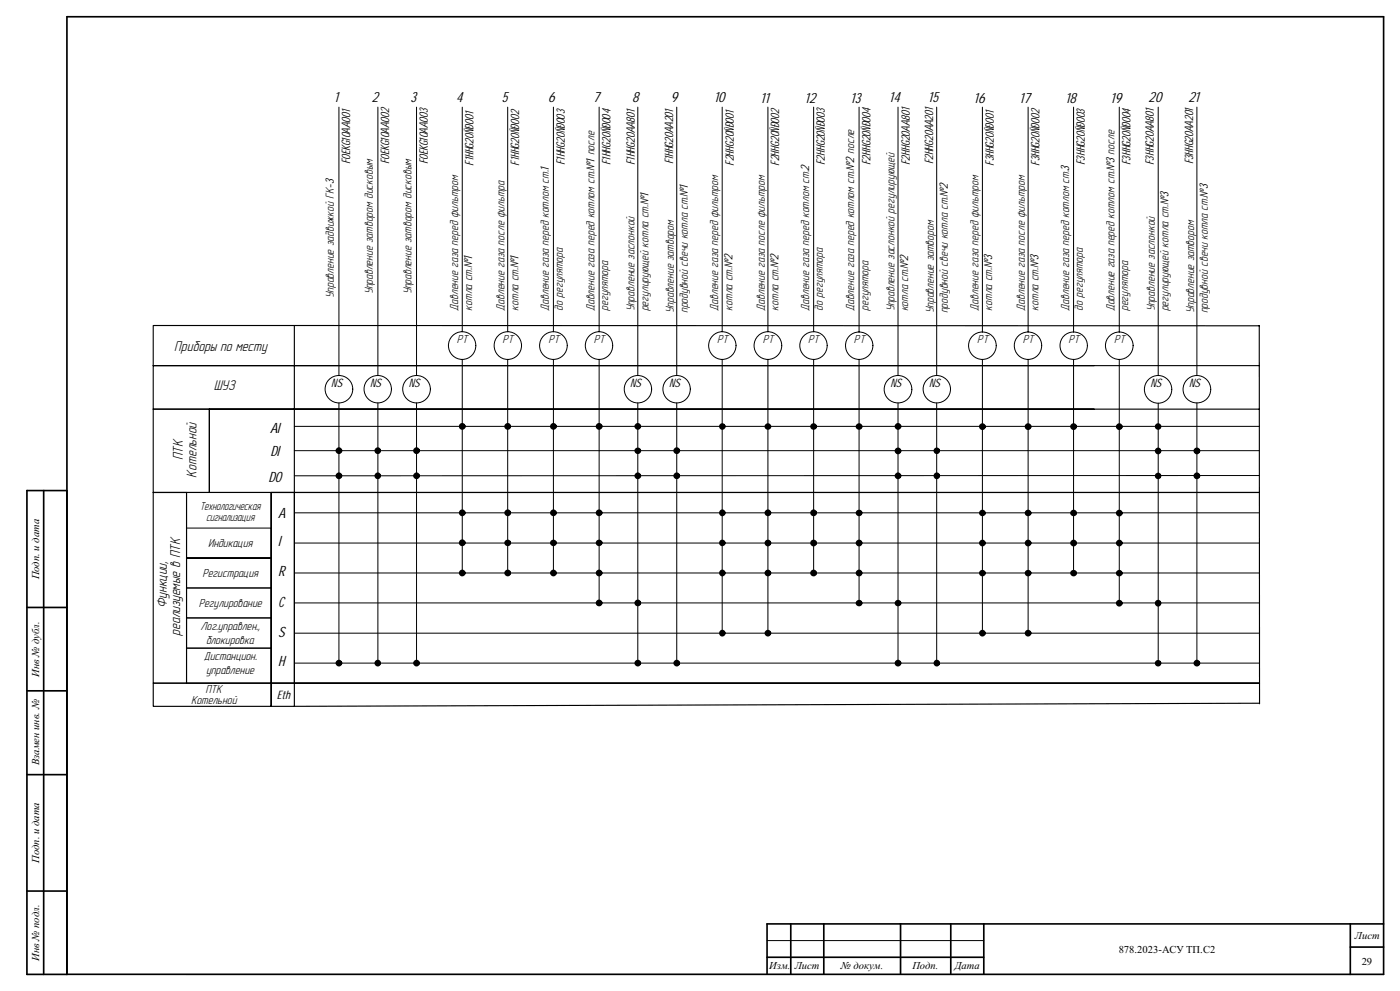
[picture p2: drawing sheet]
<svg xmlns="http://www.w3.org/2000/svg" width="420mm" height="297mm" viewBox="0 0 420 297" stroke-linecap="round" stroke-linejoin="round" font-family="sans-serif">
<g fill="none" stroke="#000" stroke-width=".3">
<path d="M101.7 32.1v80.4M113.4 32.1v80.4M125 32.1v80.4M138.7 32.1v67.3M152.3 32.1v67.3M166 32.1v67.3M179.7 32.1v67.3M191.3 32.1v80.4M203 32.1v80.4M216.7 32.1v67.3M230.4 32.1v67.3M244.1 32.1v67.3"/>
<path d="M257.7 32.1v67.4M269.4 32.1v80.4M281 32.1v80.4M294.7 32.1v67.4M308.4 32.1v67.4M322.1 32.1v67.4M335.8 32.1v67.4M347.5 32.1v80.4M359.1 32.1v80.4M138.7 107.7v64M152.3 107.7v64M166 107.7v64"/>
<path d="M179.7 107.7v73M216.7 107.7v81.5M230.4 107.7v81.5M244.1 107.7v64M257.7 107.7v73.1M294.7 107.7v81.5M308.4 107.7v81.5M322.1 107.7v64M335.8 107.7v73.1M62.8 122.6v25M88.3 127.8h289.5M88.3 135.1h289.5"/>
<path d="M101.7 120.8v78.4M113.4 120.8v78.4M125 120.8v78.4M191.3 120.8v78.4M203 120.8v78.4M269.4 120.8v78.4M281 120.8v78.4M347.5 120.8v78.4M359.1 120.8v78.4M56 147.6h25.4v57.1h-25.4zM56 158.3h25.4v8.9h-25.4zM81.4 147.6h6.9v57.1h-6.9z"/>
<path d="M88.3 147.6h-42.3h42.3M88.5 153.7h289.3M377.8 142.5l-289.5 .1M56 167.2h25.4v9h-25.4zM56 176.2h25.4v9h-25.4zM88.5 162.7h289.3M88.5 171.7h289.3M56 194.2h25.4v10.5h-25.4zM56 185.2h25.4v9h-25.4zM88.5 180.7h289.4M88.5 198.7h289.4M88.5 189.8h289.4"/>
<path d="M230.1 281.9h65"/>
<circle cx="101.7" cy="116.6" r="4.1"/>
<circle cx="113.3" cy="116.6" r="4.1"/>
<circle cx="125" cy="116.6" r="4.1"/>
<circle cx="138.6" cy="103.6" r="4.1"/>
<circle cx="152.3" cy="103.6" r="4.1"/>
<circle cx="166" cy="103.6" r="4.1"/>
<circle cx="179.7" cy="103.6" r="4.1"/>
<circle cx="191.4" cy="116.6" r="4.1"/>
<circle cx="203" cy="116.6" r="4.1"/>
<circle cx="216.7" cy="103.6" r="4.1"/>
<circle cx="230.4" cy="103.6" r="4.1"/>
<circle cx="244" cy="103.6" r="4.1"/>
<circle cx="257.7" cy="103.6" r="4.1"/>
<circle cx="269.4" cy="116.7" r="4.1"/>
<circle cx="281" cy="116.7" r="4.1"/>
<circle cx="294.7" cy="103.6" r="4.1"/>
<circle cx="308.4" cy="103.6" r="4.1"/>
<circle cx="322.1" cy="103.6" r="4.1"/>
<circle cx="335.8" cy="103.6" r="4.1"/>
<circle cx="347.4" cy="116.7" r="4.1"/>
<circle cx="359.1" cy="116.7" r="4.1"/>
</g>
<g fill="none" stroke="#000" stroke-width=".34">
<path d="M46 97.6h42.3v12h-42.3zM88.3 97.6h289.5M377.8 97.6l.1 113.3M46 109.6h42.3v13h-42.3zM88.3 109.6h289.5M46 122.6h16.8v25h-16.8zM62.8 122.6h25.5v25h-25.5zM88.3 122.6h289.5M46 147.6h10v57.1h-10zM81.4 147.6h6.9v57.1h-6.9zM88.3 147.6h289.5M46 204.7h35.4v7h-35.4z"/>
<path d="M81.4 204.7h6.9v7h-6.9zM88.3 204.7h289.6M377.9 210.8l-289.6 .9"/>
</g>
<g fill="none" stroke="#000" stroke-width="1">
<circle cx="101.7" cy="135.1" r=".51"/>
<circle cx="113.3" cy="135.1" r=".49"/>
<circle cx="125" cy="135.1" r=".51"/>
<circle cx="138.7" cy="127.8" r=".52"/>
<circle cx="152.3" cy="127.8" r=".51"/>
<circle cx="166" cy="127.8" r=".51"/>
<circle cx="179.7" cy="127.8" r=".52"/>
<circle cx="191.3" cy="127.8" r=".5"/>
<circle cx="191.4" cy="135.1" r=".49"/>
<circle cx="203" cy="135.1" r=".51"/>
<circle cx="216.7" cy="127.8" r=".48"/>
<circle cx="230.4" cy="127.8" r=".49"/>
<circle cx="244.1" cy="127.8" r=".5"/>
<circle cx="257.7" cy="127.8" r=".49"/>
<circle cx="269.4" cy="135.1" r=".51"/>
<circle cx="269.4" cy="127.8" r=".51"/>
<circle cx="281" cy="135.1" r=".48"/>
<circle cx="294.7" cy="127.9" r=".51"/>
<circle cx="308.4" cy="127.9" r=".52"/>
<circle cx="322.1" cy="127.9" r=".51"/>
<circle cx="335.8" cy="127.9" r=".5"/>
<circle cx="347.4" cy="135.1" r=".49"/>
<circle cx="347.4" cy="127.8" r=".47"/>
<circle cx="359.1" cy="135.1" r=".51"/>
<circle cx="101.7" cy="142.6" r=".5"/>
<circle cx="113.3" cy="142.6" r=".49"/>
<circle cx="125" cy="142.6" r=".5"/>
<circle cx="138.7" cy="153.7" r=".51"/>
<circle cx="152.3" cy="153.7" r=".5"/>
<circle cx="166" cy="153.7" r=".5"/>
<circle cx="179.7" cy="153.7" r=".51"/>
<circle cx="191.3" cy="142.6" r=".5"/>
<circle cx="203" cy="142.6" r=".5"/>
<circle cx="216.7" cy="153.7" r=".5"/>
<circle cx="230.4" cy="153.7" r=".51"/>
<circle cx="244.1" cy="153.7" r=".52"/>
<circle cx="257.7" cy="153.7" r=".49"/>
<circle cx="269.4" cy="142.6" r=".5"/>
<circle cx="281" cy="142.6" r=".49"/>
<circle cx="294.7" cy="153.7" r=".49"/>
<circle cx="308.4" cy="153.7" r=".5"/>
<circle cx="322.1" cy="153.7" r=".49"/>
<circle cx="335.8" cy="153.8" r=".51"/>
<circle cx="347.4" cy="142.6" r=".47"/>
<circle cx="359.1" cy="142.6" r=".51"/>
<circle cx="138.7" cy="162.7" r=".52"/>
<circle cx="138.7" cy="171.7" r=".51"/>
<circle cx="152.3" cy="171.7" r=".5"/>
<circle cx="152.3" cy="162.7" r=".49"/>
<circle cx="166" cy="171.7" r=".5"/>
<circle cx="166" cy="162.7" r=".49"/>
<circle cx="179.7" cy="171.7" r=".51"/>
<circle cx="179.7" cy="162.7" r=".5"/>
<circle cx="216.7" cy="171.7" r=".49"/>
<circle cx="216.7" cy="162.7" r=".48"/>
<circle cx="230.4" cy="162.7" r=".51"/>
<circle cx="230.4" cy="171.7" r=".51"/>
<circle cx="244.1" cy="162.7" r=".52"/>
<circle cx="244.1" cy="171.7" r=".52"/>
<circle cx="257.7" cy="162.7" r=".51"/>
<circle cx="257.7" cy="171.7" r=".51"/>
<circle cx="294.7" cy="162.7" r=".5"/>
<circle cx="294.7" cy="171.8" r=".49"/>
<circle cx="308.4" cy="162.7" r=".51"/>
<circle cx="308.4" cy="171.8" r=".5"/>
<circle cx="322.1" cy="162.7" r=".5"/>
<circle cx="322.1" cy="171.8" r=".49"/>
<circle cx="335.8" cy="162.7" r=".5"/>
<circle cx="335.8" cy="171.8" r=".49"/>
<circle cx="101.7" cy="198.7" r=".5"/>
<circle cx="113.3" cy="198.7" r=".49"/>
<circle cx="125" cy="198.7" r=".5"/>
<circle cx="179.7" cy="180.7" r=".52"/>
<circle cx="191.3" cy="180.7" r=".51"/>
<circle cx="191.3" cy="198.7" r=".5"/>
<circle cx="203" cy="198.7" r=".5"/>
<circle cx="216.7" cy="189.8" r=".49"/>
<circle cx="230.4" cy="189.8" r=".5"/>
<circle cx="257.7" cy="180.7" r=".49"/>
<circle cx="269.4" cy="198.7" r=".51"/>
<circle cx="269.4" cy="180.7" r=".49"/>
<circle cx="281" cy="198.7" r=".49"/>
<circle cx="294.7" cy="189.8" r=".5"/>
<circle cx="308.4" cy="189.8" r=".51"/>
<circle cx="335.8" cy="180.8" r=".51"/>
<circle cx="347.4" cy="180.8" r=".49"/>
<circle cx="347.4" cy="198.8" r=".47"/>
<circle cx="359.1" cy="198.7" r=".51"/>
</g>
<g fill="none" stroke="#000" stroke-width=".5">
<path d="M13.1 147v145M20.1 147h-12v145h12v-287h395v287h-395M8.1 182.1h12M8.1 207h12M8.1 232.2h12M8.1 267h12M237.2 276.9v14.9M247.1 276.9v14.9M270.2 276.9v14.9M285.2 276.9v14.9M295.1 276.9v14.9M405.1 276.9v15.1"/>
<path d="M415.1 276.9h-185v14.9M230.1 286.9h65M405.1 283.8h10"/>
</g>
<text font-size="5.1" x="336.6" y="286.8">878.2023-АГСВ</text>
<g font-size="4.4">
<text x="100.2" y="30.7">1</text>
<text x="111.5" y="30.7">2</text>
<text x="123.2" y="30.7">3</text>
<text x="136.8" y="30.7">4</text>
<text x="150.5" y="30.7">5</text>
<text x="164.4" y="30.7">6</text>
<text x="178" y="30.7">7</text>
<text x="189.6" y="30.7">8</text>
<text x="201.2" y="30.7">9</text>
<text x="214.2" y="30.7">10</text>
<text x="228.2" y="30.8">11</text>
<text x="241.5" y="30.8">12</text>
<text x="255.2" y="30.8">13</text>
<text x="266.8" y="30.7">14</text>
<text x="278.5" y="30.7">15</text>
<text x="292.2" y="30.8">16</text>
<text x="305.9" y="30.8">17</text>
<text x="319.6" y="30.8">18</text>
<text x="333.2" y="30.8">19</text>
<text x="344.6" y="30.7">20</text>
<text x="356.5" y="30.7">21</text>
<text x="52.2" y="105.1">Приборы по месту</text>
<text x="64.2" y="117">ШУЗ</text>
<text x="81" y="129.6">AI</text>
<text x="54.9" y="137.9" transform="rotate(-90 54.9 137.9)">ПТК</text>
<text x="81.2" y="136.7">DI</text>
<text x="58.9" y="143.1" transform="rotate(-90 58.9 143.1)">Котельной</text>
<text x="80.5" y="144.5">DO</text>
<text x="83.5" y="155.4">A</text>
<text x="83.5" y="163.6">I</text>
<text x="83.5" y="172.7">R</text>
<text x="50" y="182.3" transform="rotate(-90 50 182.3)">Функции,</text>
<text x="83.5" y="181.8">C</text>
<text x="54.1" y="190.6" transform="rotate(-90 54.1 190.6)">реализуемые в ПТК</text>
<text x="83.5" y="190.8">S</text>
<text x="83.5" y="199.7">H</text>
<text x="232.1" y="290.9">Изм</text>
<text x="237.5" y="290.9">.</text>
<text x="241" y="290.7">Кол.у</text>
<text x="247.2" y="290.7">ч. Лист №док .</text>
<text x="273.9" y="291">Подп.</text>
<text x="286.1" y="290.9">Дата</text>
<text x="362.2" y="295.9">Формат А3</text>
</g>
<g font-size="3.6">
<text x="105.1" y="49.3" transform="rotate(-90 105.1 49.3)">F0EKG10AA001</text>
<text x="116.7" y="49.3" transform="rotate(-90 116.7 49.3)">F0EKG10AA002</text>
<text x="128.3" y="49.3" transform="rotate(-90 128.3 49.3)">F0EKG10AA003</text>
<text x="142.1" y="49.6" transform="rotate(-90 142.1 49.6)">F1HHG20ÑÐ001</text>
<text x="155.8" y="49.6" transform="rotate(-90 155.8 49.6)">F1HHG20ÑÐ002</text>
<text x="169.4" y="49.4" transform="rotate(-90 169.4 49.4)">F1HHG20ÑÐ003</text>
<text x="183.1" y="49.4" transform="rotate(-90 183.1 49.4)">F1HHG20ÑÐ004</text>
<text x="190.4" y="49.4" transform="rotate(-90 190.4 49.4)">F1HHG20AA801</text>
<text x="201.9" y="49.3" transform="rotate(-90 201.9 49.3)">F1HHG20AA201</text>
<text x="220.1" y="49.6" transform="rotate(-90 220.1 49.6)">F2HHG20ÑÐ001</text>
<text x="233.8" y="49.6" transform="rotate(-90 233.8 49.6)">F2HHG20ÑÐ002</text>
<text x="247.5" y="49.4" transform="rotate(-90 247.5 49.4)">F2HHG20ÑÐ003</text>
<text x="261.1" y="49.4" transform="rotate(-90 261.1 49.4)">F2HHG20ÑÐ004</text>
<text x="273" y="49.4" transform="rotate(-90 273 49.4)">F2HHG20AA801</text>
<text x="280" y="49.3" transform="rotate(-90 280 49.3)">F2HHG20AA201</text>
<text x="298.1" y="49.6" transform="rotate(-90 298.1 49.6)">F3HHG20ÑÐ001</text>
<text x="311.8" y="49.6" transform="rotate(-90 311.8 49.6)">F3HHG20ÑÐ002</text>
<text x="325.5" y="49.4" transform="rotate(-90 325.5 49.4)">F3HHG20ÑÐ003</text>
<text x="339.2" y="49.4" transform="rotate(-90 339.2 49.4)">F3HHG20ÑÐ004</text>
<text x="346.2" y="49.4" transform="rotate(-90 346.2 49.4)">F3HHG20AA801</text>
<text x="358" y="49.3" transform="rotate(-90 358 49.3)">F3HHG20AA201</text>
<text x="100.2" y="89.3" transform="rotate(-90 100.2 89.3)">Управление задвижкой ГК-3</text>
<text x="111.8" y="88.2" transform="rotate(-90 111.8 88.2)">Управление затвором дисковым</text>
<text x="123.4" y="88.2" transform="rotate(-90 123.4 88.2)">Управление затвором дисковым</text>
<text x="137.5" y="93.1" transform="rotate(-90 137.5 93.1)">Давление газа перед фильтром</text>
<text x="141.6" y="93.1" transform="rotate(-90 141.6 93.1)">котла ст.№1</text>
<text x="151.4" y="93.1" transform="rotate(-90 151.4 93.1)">Давление газа после фильтра</text>
<text x="155.5" y="93.1" transform="rotate(-90 155.5 93.1)">котла ст.№1</text>
<text x="164.7" y="93.1" transform="rotate(-90 164.7 93.1)">Давление газа перед котлом ст.1</text>
<text x="168.8" y="93.1" transform="rotate(-90 168.8 93.1)">до регулятора</text>
<text x="178.3" y="93.1" transform="rotate(-90 178.3 93.1)">Давление газа перед котлом ст.№1 после</text>
<text x="182.5" y="93.1" transform="rotate(-90 182.5 93.1)">регулятора</text>
<text x="190.3" y="93.2" transform="rotate(-90 190.3 93.2)">Управление заслонкой</text>
<text x="194.6" y="93.2" transform="rotate(-90 194.6 93.2)">регулирующей котла ст.№1</text>
<text x="202.2" y="93.7" transform="rotate(-90 202.2 93.7)">Управление затвором</text>
<text x="206.3" y="93.7" transform="rotate(-90 206.3 93.7)">продувной свечи котла ст.№1</text>
<text x="215.5" y="93.1" transform="rotate(-90 215.5 93.1)">Давление газа перед фильтром</text>
<text x="219.7" y="93.1" transform="rotate(-90 219.7 93.1)">котла ст.№2</text>
<text x="229.4" y="93.1" transform="rotate(-90 229.4 93.1)">Давление газа после фильтром</text>
<text x="233.6" y="93.1" transform="rotate(-90 233.6 93.1)">котла ст.№2</text>
<text x="242.7" y="93.1" transform="rotate(-90 242.7 93.1)">Давление газа перед котлом ст.2</text>
<text x="246.9" y="93.1" transform="rotate(-90 246.9 93.1)">до регулятора</text>
<text x="256.3" y="93.1" transform="rotate(-90 256.3 93.1)">Давление газа перед котлом ст.№2после</text>
<text x="260.5" y="93.1" transform="rotate(-90 260.5 93.1)">регулятора</text>
<text x="268.3" y="93.3" transform="rotate(-90 268.3 93.3)">Управление заслонкой регулирующей</text>
<text x="272.5" y="93.3" transform="rotate(-90 272.5 93.3)">котла ст.№2</text>
<text x="280.2" y="93.8" transform="rotate(-90 280.2 93.8)">Управление затвором</text>
<text x="284.3" y="93.8" transform="rotate(-90 284.3 93.8)">продувной свечи котла ст.№2</text>
<text x="293.5" y="93.1" transform="rotate(-90 293.5 93.1)">Давление газа перед фильтром</text>
<text x="297.7" y="93.1" transform="rotate(-90 297.7 93.1)">котла ст.№3</text>
<text x="307.4" y="93.1" transform="rotate(-90 307.4 93.1)">Давление газа после фильтром</text>
<text x="311.6" y="93.1" transform="rotate(-90 311.6 93.1)">котла ст.№3</text>
<text x="320.7" y="93.1" transform="rotate(-90 320.7 93.1)">Давление газа перед котлом ст.3</text>
<text x="324.9" y="93.1" transform="rotate(-90 324.9 93.1)">до регулятора</text>
<text x="334.3" y="93.2" transform="rotate(-90 334.3 93.2)">Давление газа перед котлом ст.№3после</text>
<text x="338.5" y="93.2" transform="rotate(-90 338.5 93.2)">регулятора</text>
<text x="346.5" y="93.2" transform="rotate(-90 346.5 93.2)">Управление заслонкой</text>
<text x="350.6" y="93.2" transform="rotate(-90 350.6 93.2)">регулирующей котла ст.№3</text>
<text x="358.2" y="93.8" transform="rotate(-90 358.2 93.8)">Управление затвором</text>
<text x="362.4" y="93.8" transform="rotate(-90 362.4 93.8)">продувной свечи котла ст.№3</text>
<text x="137.1" y="102.8">РТ</text>
<text x="150.8" y="102.8">РТ</text>
<text x="164.5" y="102.8">РТ</text>
<text x="178.1" y="102.8">РТ</text>
<text x="215.1" y="102.8">РТ</text>
<text x="228.8" y="102.8">РТ</text>
<text x="242.5" y="102.8">РТ</text>
<text x="256.2" y="102.8">РТ</text>
<text x="293.2" y="102.8">РТ</text>
<text x="306.8" y="102.8">РТ</text>
<text x="320.5" y="102.8">РТ</text>
<text x="334.3" y="102.8">РТ</text>
<text x="99.4" y="115.8">NS</text>
<text x="111.1" y="115.8">NS</text>
<text x="122.7" y="115.8">NS</text>
<text x="189.1" y="115.8">NS</text>
<text x="200.7" y="115.8">NS</text>
<text x="267.1" y="115.8">NS</text>
<text x="278.7" y="115.8">NS</text>
<text x="345.2" y="115.9">NS</text>
<text x="356.8" y="115.8">NS</text>
<text x="59.9" y="152.8">Технологическая</text>
<text x="61.8" y="156.1">сигнализация</text>
<text x="62.5" y="163.9">Индикация</text>
<text x="60.8" y="172.9">Регистрация</text>
<text x="59.7" y="182">Регулирование</text>
<text x="60.2" y="188.8">Лог.управлен.,</text>
<text x="61.1" y="197.9">Дистанцион.</text>
<text x="61.8" y="193.1">блокировка</text>
<text x="61.9" y="202">управление</text>
<text x="61.6" y="207.8">ПТК</text>
<text x="83.1" y="209.5">Eth</text>
<text x="57.3" y="211.1">Котельной</text>
<text x="406.2" y="280.8">Лист</text>
<text x="408.8" y="288.2">5.2</text>
</g>
<g font-size="3.2">
<text x="11.7" y="173.7" transform="rotate(-90 11.7 173.7)">Подп. и дата</text>
<text x="11.7" y="202.8" transform="rotate(-90 11.7 202.8)">Инв № дубл.</text>
<text x="11.7" y="229.3" transform="rotate(-90 11.7 229.3)">Взамен инв. №</text>
<text x="11.7" y="258.7" transform="rotate(-90 11.7 258.7)">Подп. и дата</text>
<text x="406.5" y="281.5">Лист</text>
<text x="11.7" y="287.9" transform="rotate(-90 11.7 287.9)">Инв № подл.</text>
<text x="335.6" y="285.7">878.2023-АСУ ТП.С2</text>
<text x="230.8" y="290.4">Изм.</text>
<text x="238.4" y="290.4">Лист</text>
<text x="252.3" y="290.4">№ докум.</text>
<text x="273.7" y="290.4">Подп.</text>
<text x="286.4" y="290.4">Дата</text>
<text x="408.5" y="289.2">29</text>
</g>
<text font-size="1.4" fill="#fff" x="4.9" y="292.1">GSPublisherVersion 0.91.100.100</text>
</svg>
